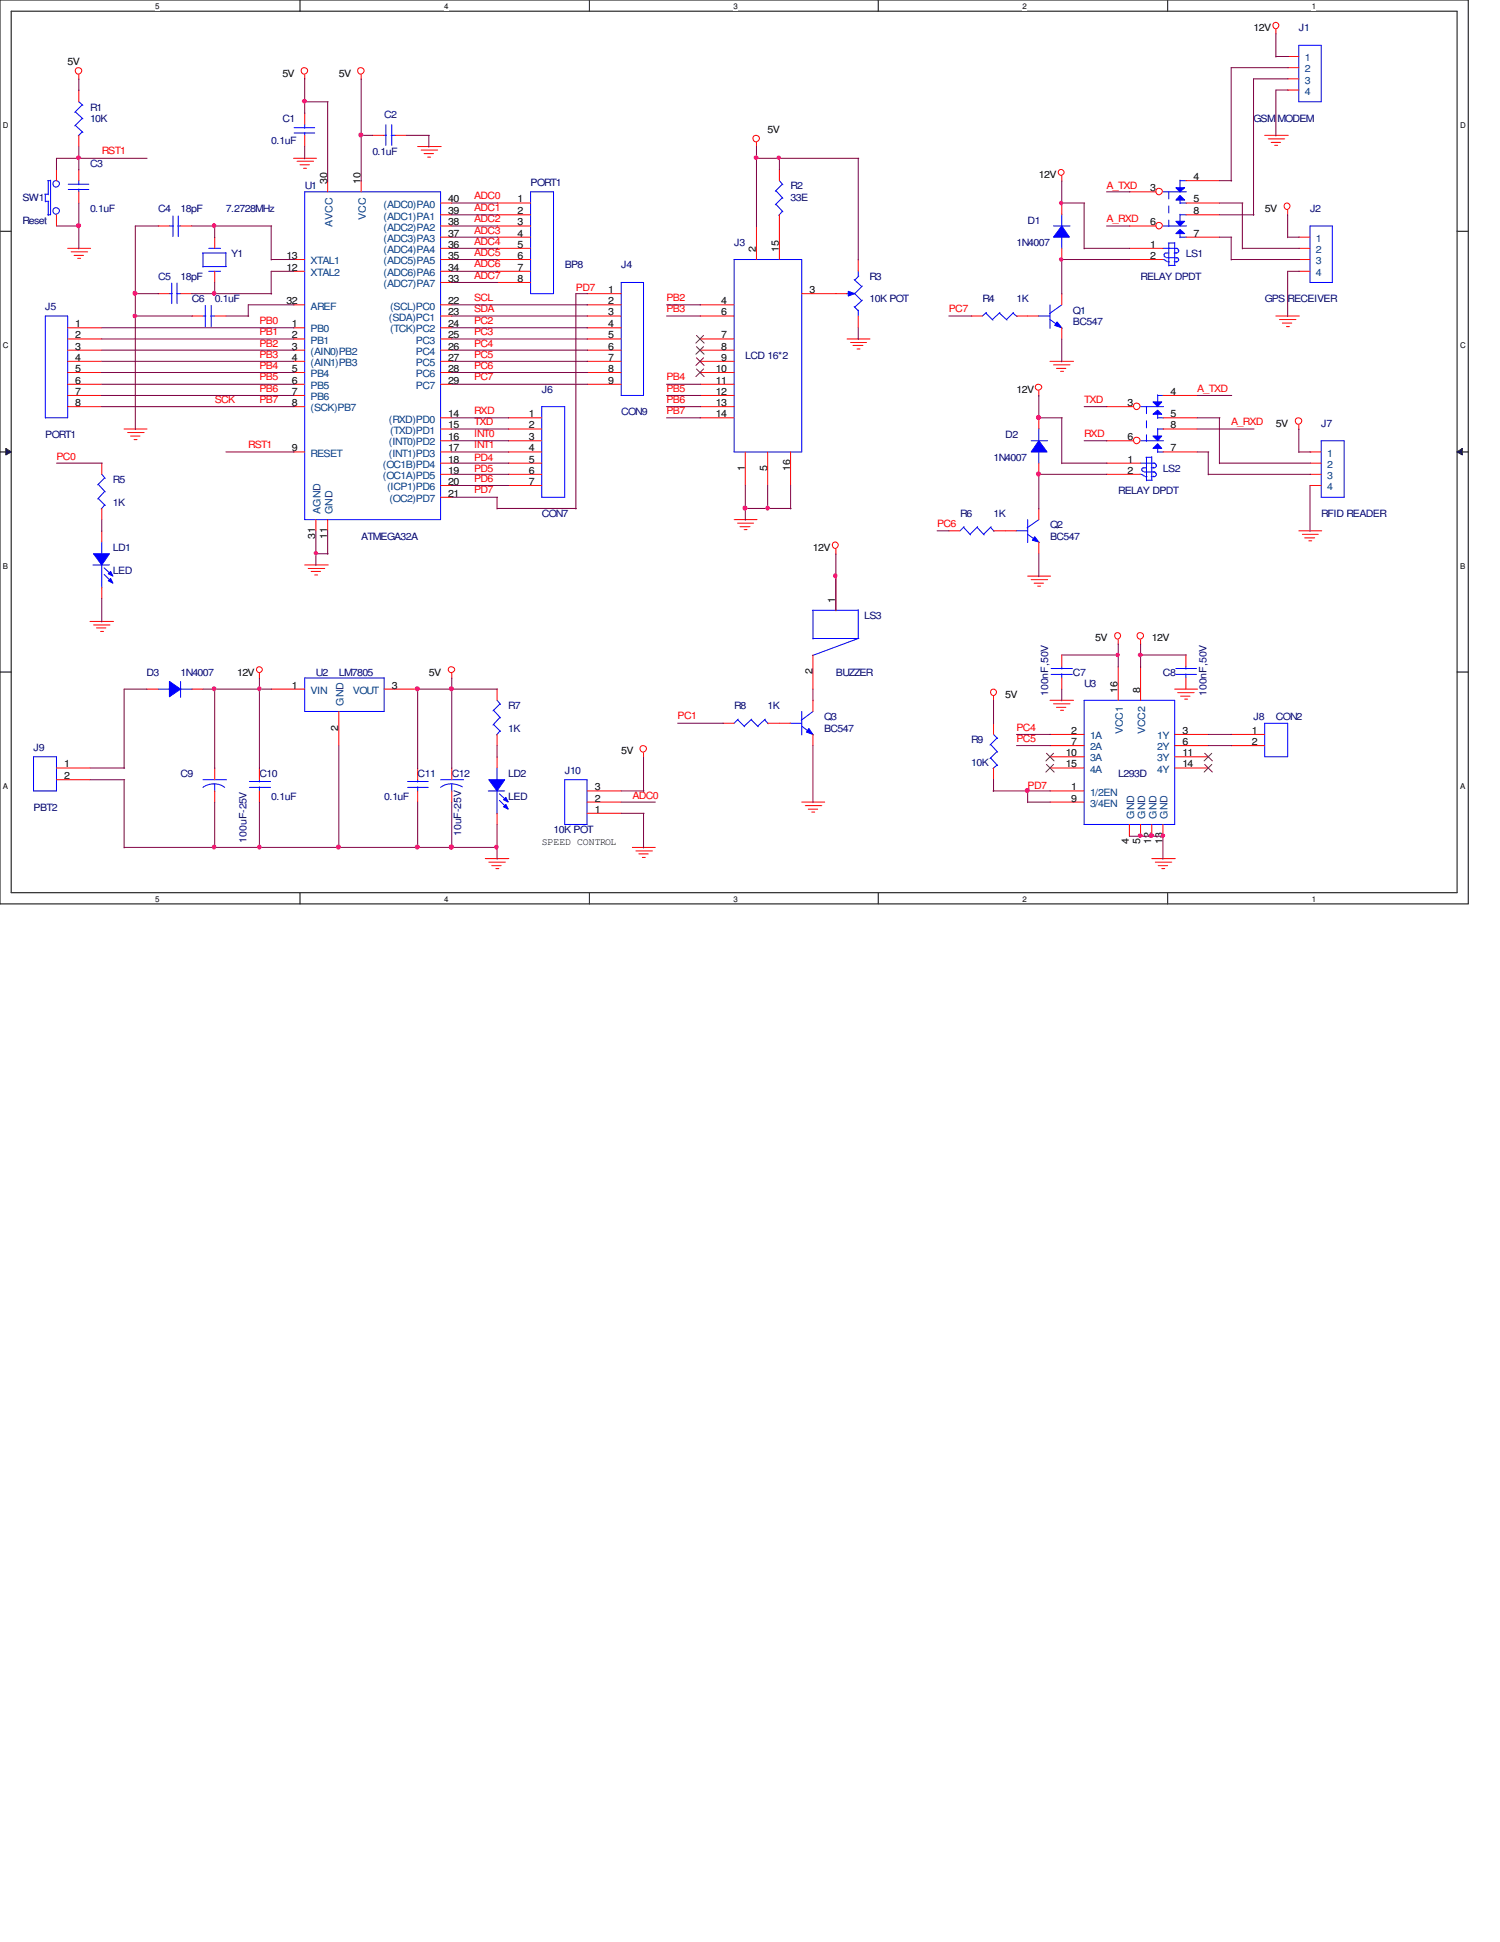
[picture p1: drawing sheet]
<svg xmlns="http://www.w3.org/2000/svg" width="216mm" height="279mm" viewBox="0 0 216 279" stroke-linecap="round" stroke-linejoin="round" font-family="sans-serif">
<path d="M0 0h211.3v130h-211.3zM1.6 1.6h208.1v126.8h-208.1z" fill="none" stroke="#000" stroke-width=".14"/>
<g fill="#fff">
<path d="M22.4 .3h.5v1.2h-.5z"/>
<path d="M22.4 128.7h.5v1.3h-.5z"/>
</g>
<path d="M43.2 0v1.6M43.2 128.4v1.6" fill="none" stroke="#000" stroke-width=".14"/>
<g fill="#fff">
<path d="M63.9 .3h.6v1.2h-.6z"/>
<path d="M63.9 128.7h.6v1.3h-.6z"/>
</g>
<path d="M84.8 0v1.6M84.8 128.4v1.6" fill="none" stroke="#000" stroke-width=".14"/>
<g fill="#fff">
<path d="M105.6 .3h.6v1.2h-.6z"/>
<path d="M105.6 128.7h.6v1.3h-.6z"/>
</g>
<path d="M126.4 0v1.6M126.4 128.4v1.6" fill="none" stroke="#000" stroke-width=".14"/>
<g fill="#fff">
<path d="M147.2 .3h.5v1.2h-.5z"/>
<path d="M147.2 128.7h.5v1.3h-.5z"/>
</g>
<path d="M168.1 0v1.6M168.1 128.4v1.6" fill="none" stroke="#000" stroke-width=".14"/>
<g fill="#fff">
<path d="M188.8 .3h.6v1.2h-.6z"/>
<path d="M188.8 128.7h.6v1.3h-.6z"/>
<path d="M.4 17.4h.8v1.3h-.8z"/>
<path d="M210.1 17.4h.8v1.3h-.8z"/>
<path d="M.4 49.1h.8v1.3h-.8z"/>
<path d="M210.1 49.1h.8v1.3h-.8z"/>
</g>
<path d="M0 33.3h1.6M209.7 33.3h1.6" fill="none" stroke="#000" stroke-width=".14"/>
<g fill="#fff">
<path d="M.4 80.9h.7v1.2h-.7z"/>
<path d="M210.1 80.9h.7v1.2h-.7z"/>
</g>
<path d="M0 65h1.6M.8 64.5l.8 .5-.8 .4zM209.7 65l.8-.5v.9zM209.7 65h1.6" fill="none" stroke="#000" stroke-width=".14"/>
<path d="M.8 64.5l.8 .5-.8 .4zM209.7 65l.8-.5v.9z" fill="#000"/>
<g fill="#fff">
<path d="M.4 112.5h.6v1.3h-.6z"/>
<path d="M210.1 112.5h.6v1.3h-.6z"/>
</g>
<path d="M0 96.7h1.6M209.7 96.7h1.6" fill="none" stroke="#000" stroke-width=".14"/>
<g fill="none" stroke="#f00" stroke-width=".14">
<path d="M11.3 10.8v.6M43.9 10.8v.6M52 10.8v.6M182 19.5h3.4M182.5 20h2.4M183.6 4.2v.7M9.7 35.7h3.3M10.2 36.2h2.4M10.7 36.7h1.3M11.2 37.2h.4M42.2 22.8h3.4M42.2 37.3h1.7"/>
<path d="M42.2 39h1.7M42.8 23.2h2.3M43.2 23.7h1.3M43.7 24.2h.4M47.2 26v1.6M52 26v1.6M60.1 21.1h3.4M60.6 21.6h2.4M61 22.1h1.4M61.6 22.6h.4M63.4 35.7h1.6M63.4 37.3h1.6"/>
<path d="M63.4 39h1.6M63.4 29.2h1.6M63.4 30.9h1.6M63.4 32.5h1.6M63.4 34.1h1.6M108.9 20.5v.7M152.8 25.3v.8M183 20.5h1.3M183.5 20.9h.4M185.3 30.2v.8M9.7 48.8h4.9M9.7 52h4.9"/>
<path d="M9.7 47.2h4.9M9.7 50.4h4.9M9.7 53.6h4.9M9.7 55.3h4.9M9.7 56.9h4.9M9.7 58.5h4.9M42.2 48.8h1.7M42.2 52h1.7M42.2 43.9h1.7M42.2 47.2h1.7M42.2 50.4h1.7M42.2 53.6h1.7"/>
<path d="M42.2 55.3h1.7M42.2 56.9h1.7M42.2 58.5h1.7M63.4 48.8h1.6M63.4 45.5h1.6M63.4 52h1.6M63.4 43.9h1.6M63.4 47.2h1.6M63.4 50.4h1.6M63.4 53.6h1.6M63.4 55.3h1.6M63.4 40.6h1.6"/>
<path d="M121.9 48.8h3.3M122.4 49.3h2.3M122.8 49.7h1.4M123.4 50.2h.4M149.5 56.2v.8M151.1 52h3.4M151.6 52.5h2.4M152.1 53h1.3M152.7 53.4h.4M183.6 45.5h3.4M184.1 46h2.4M184.6 46.5h1.3"/>
<path d="M185.2 47h.4M14.6 66.6v1.6M14.6 73.2v1.6M17.9 61.7h3.3M18.4 62.2h2.3M18.8 62.7h1.4M19.3 63.2h.4M42.2 65h1.7M45.5 74.8v1.6M47.2 74.8v1.6M63.4 61.7h1.6M63.4 65h1.6"/>
<path d="M63.4 60.1h1.6M63.4 63.4h1.6M63.4 66.6h1.6M63.4 68.2h1.6M63.4 69.9h1.6M63.4 71.5h1.6M105.7 74.8h3.3M106.2 75.3h2.3M106.5 75.8h1.4M107.1 76.2h.4M120.3 79v.8M186.9 61.1v.7"/>
<path d="M186.9 76.4h3.3M187.5 76.9h2.2M187.8 77.4h1.4M188.4 77.8h.4M13 89.4h3.3M13.5 89.9h2.3M13.9 90.3h1.3M14.5 90.8h.4M37.3 96.9v.7M43.9 81.3h3.3M44.4 81.8h2.3M44.8 82.2h1.3"/>
<path d="M45.3 82.7h.4M65 96.9v.7M147.9 82.9h3.3M148.4 83.4h2.4M148.8 83.9h1.4M149.4 84.3h.4M161 92v.7M161 95.9v4.9M164.2 92v.7M164.2 95.9v4.9M169.1 99.1h3.3M169.5 99.7h2.4"/>
<path d="M30.9 110.5v1.7M30.9 113.8v1.6M92.6 108.3v.7M104.1 104.1h1.6M110.5 104.1h1.7M115.4 115.4h3.3M115.9 115.9h2.4M116.3 116.4h1.4M116.8 116.8h.5M143 100.2v.6M151.1 115.4h4.9M151.1 100.8h3.4"/>
<path d="M151.1 105.7h4.9M151.1 107.3h4.9M151.1 108.9h4.9M151.1 110.5h4.9M151.1 113.8h4.9M151.6 101.3h2.4M152.1 101.8h1.3M152.7 102.2h.4M162.6 118.6v1.7M164.2 118.6v1.7M165.8 118.6v1.7M167.4 118.6v1.7"/>
<path d="M169.1 105.7h4.8M169.1 107.3h4.8M169.1 108.9h4.8M169.1 110.5h4.8M169.9 100.2h1.4M170.5 100.6h.4M69.8 123.5h3.4M70.4 124h2.3M70.8 124.5h1.3M71.4 125h.4M91 121.9h3.3M91.5 122.4h2.4"/>
<path d="M91.9 122.9h1.4M92.5 123.4h.4M165.8 123.5h3.4M166.3 124h2.4M166.7 124.5h1.4M167.2 125h.4"/>
<circle cx="11.3" cy="10.2" r=".48"/>
<circle cx="43.8" cy="10.2" r=".48"/>
<circle cx="51.9" cy="10.2" r=".48"/>
<circle cx="108.8" cy="19.9" r=".48"/>
<circle cx="183.6" cy="3.7" r=".45"/>
<circle cx="152.7" cy="24.8" r=".42"/>
<circle cx="185.2" cy="29.7" r=".45"/>
<circle cx="149.5" cy="55.7" r=".45"/>
<circle cx="120.2" cy="78.4" r=".45"/>
<circle cx="186.9" cy="60.6" r=".48"/>
<circle cx="37.3" cy="96.3" r=".42"/>
<circle cx="65" cy="96.3" r=".45"/>
<circle cx="143" cy="99.6" r=".45"/>
<circle cx="160.8" cy="91.5" r=".45"/>
<circle cx="164.1" cy="91.5" r=".48"/>
<circle cx="92.6" cy="107.7" r=".48"/>
</g>
<g fill="none" stroke="#00f" stroke-width=".14">
<path d="M43.9 27.6h19.5v47.2h-19.5zM6.5 45.5h3.2v14.6h-3.2zM14.1 69.7l1.1 1.1M14.1 71.7l1.1 1M14.6 68.2l.6 .6M15.1 68.7l-1 1.1M15.1 70.7l-1 1.1M15.1 72.6l-.5 .6M29.2 113.3a2.67 2.67 0 0 1 3.1 0M29.2 112.2h3.4M30.9 112.8v1.1M70.3 113.8h2.3"/>
<path d="M71.5 110.5v1.8M71.5 113.8v3.3M106.2 103.5l1 1.1M106.3 103.5l-.6 .6M108.1 103.5l1 1.1M108.2 103.5l-1.1 1M110.1 103.5l.5 .6M110.2 103.5l-1.1 1M156 100.8h13.1v17.8h-13.1z"/>
</g>
<path d="M150.6 108.4l1.1 1.1M150.6 110l1.1 1.1M151.6 108.4l-1.1 1.1M151.6 110l-1.1 1.1M173.4 108.4l1.1 1.1M173.4 110l1.1 1.1M174.4 108.4l-1.1 1.1M174.4 110l-1.1 1.1" fill="none" stroke="#804000" stroke-width=".14"/>
<path d="M70.4 112.2h2.2l-1.1 1.6z" fill-rule="evenodd" fill="#00f"/>
<path d="M70.4 112.2h2.2l-1.1 1.6z" fill="none" stroke="#00f" stroke-width=".14"/>
<path d="M72.8 115.7l.4 .7-.7-.3z" fill-rule="evenodd" fill="#00f"/>
<path d="M72.8 115.7l.4 .7-.7-.3z" fill="none" stroke="#00f" stroke-width=".14"/>
<path d="M72.8 114.7l.4 .7-.7-.3z" fill-rule="evenodd" fill="#00f"/>
<g fill="none" stroke="#00f" stroke-width=".14">
<path d="M186.9 6.5h3.3v8.1h-3.3zM6.4 27.9h.5M6.5 27.9v1.1M6.5 29h.5M6.9 26h.4M6.9 26v2M6.9 29v2M7.3 25.9v5h-.4M76.4 27.6h3.3v14.6h-3.3zM111.7 27.4l1 1.1M111.7 29.4l1 1.1M112.2 26l.5 .6"/>
<path d="M112.6 26.5l-1 1M112.6 28.4l-1 1.1M112.6 30.4l-.5 .6M22.8 99.1h1.7M26 98v2.3M26 99.1h1.7M151.3 97h3M151.3 96.2h3M152.8 95.9v.4M152.8 96.9v.6M35.9 113.3h3M35.9 112.4h3"/>
<path d="M37.3 112.2v.3M37.3 113.2v.6M58.7 113.3h2.9M58.7 112.4h2.9M60.1 112.2v.3M60.1 113.2v.6M71.9 114.2l1.1 1M71.9 115.1l1.1 1.1M72.8 114.7l.4 .7-.7-.3zM81.3 112.2h3.2v6.4h-3.2z"/>
<circle cx="8.1" cy="30.3" r=".48"/>
<circle cx="8.1" cy="26.4" r=".48"/>
</g>
<g fill="none" stroke="#f00" stroke-width=".14">
<path d="M185.3 8.1h1.6M185.3 9.7h1.6M185.3 11.3h1.6M185.3 13h1.6M8.1 24.4v1.6M8.1 30.9v1.6M71.5 29.2h4.9M71.5 30.9h4.9M71.5 32.5h4.9M71.5 34.1h4.9M71.5 35.7h4.9M71.5 37.3h4.9"/>
<path d="M71.5 39h4.9M112.2 24.4v1.6M112.2 30.9v1.6M71.5 40.6h4.9M152.8 94.2v1.7M152.8 97.5v1.6M37.3 110.5v1.7M37.3 113.8v1.6M60.1 110.5v1.7M60.1 113.8v1.6M71.5 108.9v1.6M71.5 117v1.6"/>
<path d="M84.5 117h4.9M84.5 115.4h4.9M84.5 113.8h4.9"/>
</g>
<path d="M24.4 98l1.6 1.1-1.6 1.1z" fill-rule="evenodd" fill="#00f"/>
<path d="M24.4 98l1.6 1.1-1.6 1.1z" fill="none" stroke="#00f" stroke-width=".14"/>
<path d="M21.1 99.1h1.7M27.6 99.1h1.6" fill="none" stroke="#f00" stroke-width=".14"/>
<path d="M165.9 59.6l.7-.6 .6 .6z" fill="#00f"/>
<path d="M165.9 59.6l.7-.6 .6 .6z" fill="none" stroke="#00f" stroke-width=".14"/>
<path d="M165.9 57.8h1.3l-.6 .7z" fill="#00f"/>
<g fill="none" stroke="#00f" stroke-width=".14">
<path d="M164.2 58.5h3.3M165.9 57.8h1.3l-.6 .7zM166.6 56.8v1M166.6 59.6v.6M166.6 56.9h.9M164.1 68.2l.3 .1M164.2 66.6h2M164.5 68.3l.3 .2M164.7 67.9h1.5M164.8 68.6h.3M164.9 65.8h.9M165 67.3h-.4a.25 .25 0 0 0-.3 .3 .25 .25 0 0 0 .3 .2"/>
<path d="M165 65.8v3.4M165 69.1h.9M165.7 67.3h.4M165.7 68.6h.4M165.8 65.7v3.4M166 66.6a.35 .35 0 0 1 .4 .2 .35 .35 0 0 1-.1 .5h-.2l-.1-.1M166 67.9a.35 .35 0 0 1 .4 .2 .35 .35 0 0 1-.1 .4l-.2 .1-.1-.1M166.6 60.1h.9"/>
</g>
<path d="M165.9 62.7h1.3l-.6 .7z" fill="#00f"/>
<path d="M165.9 62.7h1.3l-.6 .7z" fill="none" stroke="#00f" stroke-width=".14"/>
<path d="M166.6 63.8l.6 .7h-1.3z" fill="#00f"/>
<g fill="none" stroke="#00f" stroke-width=".14">
<path d="M42.3 18.4h3M42.3 19.1h3M43.9 17.9v.6M43.9 19.1v.4M55.3 19.5h.3M55.5 17.9v3M56.3 19.5h.6M56.4 17.9v3M29.2 45.5h.4M29.5 43.9v3.1M30.3 45.5h.6M30.4 43.9v3.1"/>
<path d="M141.9 45l1 1.1M142 45l-.6 .5M143.8 45l1.1 1.1M143.9 45l-1.1 1M145.8 45l.6 .6M145.9 45l-1 1M148.4 63.4h2.4M149.5 61.6v1.8M149.5 64.9v1.7M164.2 63.4h3.3M166.6 63.8l.6 .7h-1.3zM166.6 65h.9"/>
<path d="M166.6 61.6v1.1M166.6 64.5v.6M166.6 61.7h.9M116.9 87.8h6.6M117 87.8v4.1M117 91.9h6.6M123.5 87.7v4.2l-6.6 2.4M169.2 97h3M169.2 96.2h3M170.7 95.9v.4M170.7 96.9v.6M63.4 112.2h3.3"/>
<path d="M65 112.8v1.1M66.5 113.2a2.87 2.87 0 0 0-3.1 .1"/>
</g>
<path d="M165 58.5v5" fill="none" stroke="#00f" stroke-width=".14" stroke-dasharray="1 1 1 1 1 1 1 1"/>
<g fill="none" stroke="#f00" stroke-width=".14">
<path d="M43.9 16.3v1.6M43.9 19.5v1.6M53.6 19.5h1.7M56.9 19.5h1.6M27.6 45.5h1.6M30.9 45.5h1.6M139.8 45.5h1.6M146.3 45.5h1.6M159.3 58.5h3.9M167.4 56.9h4.9M159.3 63.4h3.9M159.3 66.6h4.9"/>
<path d="M159.3 68.2h4.9M167.4 60.1h4.9M167.4 61.7h4.9M167.4 65h4.9M117 94.2v4.9M120.3 82.9v4.9M170.7 94.2v1.7M170.7 97.5v1.6M65 110.5v1.7M65 113.8v1.6"/>
<circle cx="163.6" cy="58.5" r=".48"/>
<circle cx="163.6" cy="63.4" r=".48"/>
</g>
<path d="M149.5 63.4l1.2 1.6h-2.3z" fill-rule="evenodd" fill="#00f"/>
<g fill="none" stroke="#00f" stroke-width=".14">
<path d="M29.1 36.4h3.4M29.2 38.4h3.4M29.2 36.4v2M30.1 39h1.6M30.1 35.7h1.6M32.5 36.3v2.1M105.7 37.3h9.7v27.7h-9.7zM151.6 32.5h2.4M152.8 30.8v1.7M152.8 34v1.7M89.4 40.6h3.2v16.3h-3.2zM149.5 63.4l1.2 1.6h-2.3z"/>
<path d="M43.9 97.5h11.4v4.9h-11.4zM4.8 108.9h3.3v4.9h-3.3zM71 102.2l1.1 1.1M71 104.2l1.1 1M71.5 100.8l.6 .5M72 101.3l-1 1M72 103.2l-1 1.1M72 105.2l-.5 .5"/>
</g>
<g fill="none" stroke="#f00" stroke-width=".14">
<path d="M30.9 34.1v1.6M30.9 39v1.6M108.9 32.5v4.8M112.2 32.5v4.8M84.5 42.2h4.9M84.5 43.9h4.9M84.5 45.5h4.9M84.5 47.2h4.9M84.5 48.8h4.9M84.5 50.4h4.9M84.5 52h4.9M84.5 53.6h4.9"/>
<path d="M84.5 55.3h4.9M100.8 43.9h4.9M100.8 45.5h4.9M100.8 48.8h4.9M100.8 50.4h4.9M100.8 52h4.9M100.8 53.6h4.9M100.8 55.3h4.9M100.8 56.9h4.9M100.8 58.5h4.9M115.4 42.2h4.9M100.8 60.1h4.9"/>
<path d="M107.3 65v4.9M110.5 65v4.9M113.8 65v4.9M149.5 60.1v1.6M149.5 66.6v1.6M39 99.1h4.9M55.3 99.1h4.8M71.5 99.1v1.7M8.1 110.5h4.9M8.1 112.2h4.9M48.8 102.4v4.9M71.5 105.7v1.6"/>
</g>
<path d="M100.2 48.3l1.1 1.1M100.2 49.9l1.1 1.1M100.2 51.5l1.1 1.1M100.2 53.1l1.1 1.1M101.3 48.3l-1.1 1.1M101.3 49.9l-1.1 1.1M101.3 51.5l-1.1 1.1M101.3 53.1l-1.1 1.1" fill="none" stroke="#804000" stroke-width=".14"/>
<path d="M152.8 32.5l1.1 1.6h-2.3z" fill-rule="evenodd" fill="#00f"/>
<g fill="none" stroke="#00f" stroke-width=".14">
<path d="M10.8 16.1l1.1 1M10.8 18l1.1 1.1M11.3 14.6l.6 .6M11.9 15.1l-1.1 1.1M11.9 17l-1.1 1.1M11.9 19l-.6 .6M24.4 32.5h.6M24.9 31.1v2.9M25.6 32.5h.4M25.7 31.1v2.9M152.8 32.5l1.1 1.6h-2.3zM188.6 32.5h3.2v8.1h-3.2z"/>
<path d="M138.7 75.9l1 1.1M138.8 75.8l-.6 .6M140.6 75.9l1 1.1M140.7 75.8l-1.1 1.1M142.6 75.9l.5 .6M142.7 75.8l-1.1 1.1M113.7 104.1h1.7M115.4 104.5l1.7 1.2M115.4 102.4v3.3M117 102.4l-1.7 1.2M182 104.1h3.3v4.8h-3.3z"/>
</g>
<g fill="none" stroke="#f00" stroke-width=".14">
<path d="M11.3 13v1.6M11.3 19.5v1.6M22.8 32.5h1.6M26 32.5h1.6M152.8 29.2v1.7M152.8 35.7v1.6M186.9 34.1h1.7M186.9 35.7h1.7M186.9 37.3h1.7M186.9 39h1.7M136.6 76.4h1.6M143 76.4h1.7"/>
<path d="M177.2 105.7h4.8M177.2 107.3h4.8"/>
</g>
<path d="M116.4 104.8l.6 .9-.9-.4z" fill="#00f"/>
<path d="M14.6 78v1.8M190.2 63.4h3.3v8.1h-3.3zM13.4 81.3h2.3M14.6 81.3v3.3M116.4 104.8l.6 .9-.9-.4zM142.6 107.1l1 1.1M142.6 109.1l1 1.1M143 105.7l.6 .6M143.5 106.2l-1 1M143.5 108.1l-1 1M143.5 110.1l-.6 .5" fill="none" stroke="#00f" stroke-width=".14"/>
<path d="M188.6 65h1.6M188.6 66.6h1.6M188.6 68.2h1.6M188.6 69.9h1.6M112.2 104.1h1.6M117 100.8v1.6M117 105.7v1.6M143 104.1v1.6M143 110.5v1.7" fill="none" stroke="#f00" stroke-width=".14"/>
<path d="M13.5 79.7h2.2l-1.1 1.6z" fill-rule="evenodd" fill="#00f"/>
<path d="M13.5 79.7h2.2l-1.1 1.6z" fill="none" stroke="#00f" stroke-width=".14"/>
<path d="M15.9 83.2l.4 .7-.7-.3z" fill-rule="evenodd" fill="#00f"/>
<path d="M15.9 83.2l.4 .7-.7-.3z" fill="none" stroke="#00f" stroke-width=".14"/>
<path d="M15.9 82.2l.4 .7-.7-.3z" fill-rule="evenodd" fill="#00f"/>
<path d="M78 58.5h3.3v13h-3.3zM15 81.7l1.1 1M15 82.6l1.1 1.1M15.9 82.2l.4 .7-.7-.3z" fill="none" stroke="#00f" stroke-width=".14"/>
<path d="M14.6 76.4v1.6M73.2 60.1h4.8M73.2 61.7h4.8M73.2 63.4h4.8M73.2 65h4.8M73.2 66.6h4.8M73.2 68.2h4.8M73.2 69.9h4.8M14.6 84.5v1.6" fill="none" stroke="#f00" stroke-width=".14"/>
<path d="M122.1 41.9l.9 .3-.9 .4z" fill="#00f"/>
<g fill="none" stroke="#00f" stroke-width=".14">
<path d="M123.5 38.9v.9M123.6 39.7l-.6 .6M121.8 42.2h.5M122.1 41.9l.9 .3-.9 .4zM122.9 44.1l.6 .6M122.9 42.2l1.1 1.1M122.9 40.2l1.1 1M123.5 44.6v.9M124.1 43.2l-1.1 1M124.1 41.1l-1.1 1.1M149.4 45.5h1.7M151.1 46l1.8 1.2"/>
<path d="M151.1 43.9v3.3M152.8 43.9l-1.8 1.2"/>
</g>
<path d="M123.5 37.3v1.7M120.3 42.2h1.6M123.5 45.5v1.7" fill="none" stroke="#f00" stroke-width=".14"/>
<path d="M152.1 46.3l.7 .9-1-.4z" fill="#00f"/>
<path d="M152.1 46.3l.7 .9-1-.4zM146.2 76.4h1.7M147.9 76.9l1.7 1.2M147.9 74.8v3.3M149.5 74.8l-1.7 1.1" fill="none" stroke="#00f" stroke-width=".14"/>
<path d="M147.9 45.5h1.6M152.8 42.2v1.7M152.8 47.2v1.6" fill="none" stroke="#f00" stroke-width=".14"/>
<path d="M148.9 77.2l.6 .8-.9-.3z" fill="#00f"/>
<path d="M9.8 26.5h3M9.8 27.3h3M11.3 26v.6M11.3 27.2v.4M148.9 77.2l.6 .8-.9-.3z" fill="none" stroke="#00f" stroke-width=".14"/>
<path d="M11.3 24.4v1.6M11.3 27.6v1.6M144.7 76.4h1.6M149.5 73.2v1.6M149.5 78v1.7" fill="none" stroke="#f00" stroke-width=".14"/>
<path d="M169.8 28.1l.7 .7h-1.3z" fill="#00f"/>
<path d="M169.8 28.1l.7 .7h-1.3z" fill="none" stroke="#00f" stroke-width=".14"/>
<path d="M169.2 27h1.3l-.7 .6z" fill="#00f"/>
<g fill="none" stroke="#00f" stroke-width=".14">
<path d="M167.3 37.3l.3 .1M167.4 27.6h3.4M167.4 35.7h2M167.7 37.4l.3 .2M167.9 37.1h1.5M168.1 37.7h.2M168.1 35h1M168.2 36.4h-.4a.3 .3 0 0 0-.2 .3 .3 .3 0 0 0 .2 .3M168.2 35v3.3M168.2 38.2h1M169 36.4h.3M169 37.7h.3"/>
<path d="M169.1 34.9v3.3M169.2 27h1.3l-.7 .6zM169.2 35.7a.31 .31 0 0 1 .5 .3 .31 .31 0 0 1-.5 .3M169.2 37.1h.1a.3 .3 0 0 1 .3 .2 .3 .3 0 0 1-.1 .3l-.2 .1-.1-.1M169.8 25.9v1.1M169.8 28.8v.5M169.8 26h1M169.8 29.2h1"/>
</g>
<path d="M169.2 31.8h1.3l-.7 .7z" fill="#00f"/>
<path d="M169.2 31.8h1.3l-.7 .7z" fill="none" stroke="#00f" stroke-width=".14"/>
<path d="M169.8 33l.7 .6h-1.3z" fill="#00f"/>
<path d="M167.4 32.5h3.4M169.8 33l.7 .6h-1.3zM169.8 34.1h1M169.8 30.8v1M169.8 33.6v.6M169.8 30.9h1M24.4 42.2h.4M24.7 40.7v3M25.4 42.2h.6M25.5 40.7v3" fill="none" stroke="#00f" stroke-width=".14"/>
<path d="M168.2 27.6v5" fill="none" stroke="#00f" stroke-width=".14" stroke-dasharray="1 1 1 1 1 1 1 1"/>
<g fill="none" stroke="#f00" stroke-width=".14">
<path d="M162.6 27.6h3.8M162.6 32.5h3.8M162.6 35.7h4.8M162.6 37.3h4.8M170.7 26h4.8M170.7 29.2h4.8M170.7 30.9h4.8M170.7 34.1h4.8M22.8 42.2h1.6M26 42.2h1.6"/>
<circle cx="166.8" cy="27.5" r=".48"/>
<circle cx="166.8" cy="32.5" r=".48"/>
</g>
<g fill="none" stroke="#800040" stroke-width=".14">
<path d="M11.3 11.3v1.7M43.9 11.3v5M43.9 14.6h3.3M47.2 14.6v11.5M52 19.5h1.7M52 11.3v14.8M58.5 19.5h3.3M61.7 19.5v1.7M183.6 8.1h1.8M183.6 4.8v3.4M185.4 11.3h-5v19.7M185.4 9.7h-8.2v16.4"/>
<path d="M185.4 13h-1.8v6.6M8.1 32.5h3.3M11.3 21.1v3.4M11.3 29.2v6.6M21.2 22.8h-13.1v1.7M22.9 32.5h-3.4v29.3M27.6 32.5h11.5M30.9 32.5v1.7M39 37.3h3.3M39 32.5v4.9M42.3 39h-3.3v3.3M43.9 21.1v1.8"/>
<path d="M65 32.5h6.6M65 37.3h6.6M65 29.2h6.6M65 35.7h6.6M65 34.1h6.6M65 30.9h6.6M65 39h6.6M108.9 22.8h14.7M108.9 21.1v11.5M112.2 22.8v1.7M123.5 22.8v14.6M152.8 29.2h3.3"/>
<path d="M152.8 26v3.3M156 35.7h6.6M156 29.2v6.6M159.3 32.5h3.3M159.3 27.6h3.3M162.6 37.3h-9.8v5M175.5 29.2h3.4M175.5 34.1h1.8M175.5 30.9h5M175.5 26h1.8M177.2 37.3h9.8M177.2 34.1v3.3"/>
<path d="M178.8 35.7h8.2M178.8 29.2v6.6M185.3 34.1h1.7M185.3 30.9v3.3M187 39h-1.7v6.6M14.6 55.3h27.7M14.6 48.8h27.7M14.6 50.4h27.7M14.6 56.9h27.7M14.6 47.2h27.7M14.6 52h27.7M14.6 58.5h27.7"/>
<path d="M14.6 53.6h27.7M19.5 42.2h3.4M19.5 45.5h8.2M27.6 42.2h11.5M30.9 40.6v1.7M32.5 45.5h3.3M42.3 43.9h-6.6v1.7M65 55.3h19.6M65 48.8h19.6M65 50.4h19.6M65 47.2h19.6M65 52h19.6"/>
<path d="M65 43.9h19.6M65 40.6h6.6M65 53.6h19.6M65 45.5h19.6M84.6 42.2h-1.7v31M95.9 55.3h4.9M95.9 56.9h4.9M95.9 43.9h4.9M95.9 58.5h4.9M95.9 45.5h4.9M123.5 47.2v1.7M136.6 45.5h3.3"/>
<path d="M149.5 56.9v3.3M152.8 48.8v3.3M156 58.5h3.3M172.3 56.9h5M8.1 66.6h6.6M14.6 74.8v1.7M32.5 65h9.8M45.5 76.4v5M45.5 79.7h1.7M47.2 76.4v3.4M65 68.2h8.2M65 69.9h8.2"/>
<path d="M65 63.4h8.2M65 61.7h8.2M65 65h8.2M65 60.1h8.2M65 71.5h6.6M65 66.6h8.2M71.5 71.5v1.7M71.5 73.2h11.5M95.9 60.1h4.9M107.3 73.2h6.6M107.3 69.9v4.9M110.5 69.9v3.3"/>
<path d="M113.8 69.9v3.3M120.3 79.7v8.2M134.9 76.4h1.8M149.5 60.1h3.4M149.5 79.7v3.3M152.8 66.6h6.5M152.8 60.1v6.6M156 63.4h3.3M159.3 68.2h-9.8v5M172.3 61.7h8.2M172.3 65h1.7M172.3 60.1h3.3"/>
<path d="M173.9 68.2h14.7M173.9 65v3.3M175.5 66.6h13.1M175.5 60.1v6.6M186.9 65h1.7M186.9 61.7v3.4M188.6 69.9v6.6M14.6 86.1v3.4M21.2 99.1h-3.3v11.5M29.2 99.1h9.9M30.9 99.1v11.5M37.3 97.5v13.1"/>
<path d="M65 97.5v13.1M71.6 99.1h-11.5v11.5M117 99.1v1.7M152.8 99.1v1.7M152.8 94.2h8.2M161 92.6v3.4M164.2 92.6v3.4M164.2 94.2h6.6M13 112.2h4.9M13 110.5h4.9M17.9 112.2v9.8M30.9 115.4v6.6"/>
<path d="M37.3 115.4v6.6M48.8 107.3v14.7M60.1 115.4v6.6M65 115.4v6.6M71.5 107.3v1.7M71.5 118.6v5M89.4 113.8h3.3M89.4 117h3.3M89.4 115.4h4.9M92.6 108.9v5M92.6 117v5M97.5 104.1h6.6"/>
<path d="M117 107.3v8.2M142.9 113.8h8.3M143 100.8v3.3M143 112.2v1.7M146.3 107.3h4.9M146.3 105.7h4.9M147.9 115.4h3.3M147.9 113.8v1.7M173.9 107.3h3.4M173.9 105.7h3.4M17.9 121.9h53.7M162.6 120.3h4.9"/>
<path d="M167.4 120.3v3.3"/>
</g>
<path d="M45.2 79.4l.3-.1 .2 .3-.2 .2-.2-.1z" fill-rule="evenodd" fill="#f0f"/>
<path d="M45.2 79.4l.3-.1 .2 .3-.2 .2-.2-.1z" fill="none" stroke="#f0f" stroke-width=".14"/>
<circle cx="11.3" cy="32.5" r=".31" fill="#f0f"/>
<circle cx="11.3" cy="32.5" r=".31" fill="none" stroke="#f0f" stroke-width=".14"/>
<circle cx="30.8" cy="32.5" r=".28" fill="#f0f"/>
<circle cx="30.8" cy="32.5" r=".28" fill="none" stroke="#f0f" stroke-width=".14"/>
<circle cx="30.8" cy="42.2" r=".28" fill="#f0f"/>
<circle cx="30.8" cy="42.2" r=".28" fill="none" stroke="#f0f" stroke-width=".14"/>
<circle cx="11.3" cy="22.7" r=".28" fill="#f0f"/>
<circle cx="11.3" cy="22.7" r=".28" fill="none" stroke="#f0f" stroke-width=".14"/>
<circle cx="30.8" cy="99.1" r=".28" fill="#f0f"/>
<circle cx="30.8" cy="99.1" r=".28" fill="none" stroke="#f0f" stroke-width=".14"/>
<circle cx="37.3" cy="99.1" r=".28" fill="#f0f"/>
<circle cx="37.3" cy="99.1" r=".28" fill="none" stroke="#f0f" stroke-width=".14"/>
<circle cx="43.8" cy="14.6" r=".28" fill="#f0f"/>
<circle cx="43.8" cy="14.6" r=".28" fill="none" stroke="#f0f" stroke-width=".14"/>
<circle cx="107.2" cy="73.1" r=".31" fill="#f0f"/>
<circle cx="107.2" cy="73.1" r=".31" fill="none" stroke="#f0f" stroke-width=".14"/>
<circle cx="110.5" cy="73.1" r=".28" fill="#f0f"/>
<circle cx="110.5" cy="73.1" r=".28" fill="none" stroke="#f0f" stroke-width=".14"/>
<circle cx="19.4" cy="42.2" r=".31" fill="#f0f"/>
<circle cx="19.4" cy="42.2" r=".31" fill="none" stroke="#f0f" stroke-width=".14"/>
<circle cx="19.4" cy="45.5" r=".28" fill="#f0f"/>
<circle cx="19.4" cy="45.5" r=".28" fill="none" stroke="#f0f" stroke-width=".14"/>
<circle cx="65" cy="121.9" r=".31" fill="#f0f"/>
<circle cx="65" cy="121.9" r=".31" fill="none" stroke="#f0f" stroke-width=".14"/>
<circle cx="30.8" cy="121.9" r=".28" fill="#f0f"/>
<circle cx="30.8" cy="121.9" r=".28" fill="none" stroke="#f0f" stroke-width=".14"/>
<circle cx="37.3" cy="121.9" r=".28" fill="#f0f"/>
<circle cx="37.3" cy="121.9" r=".28" fill="none" stroke="#f0f" stroke-width=".14"/>
<circle cx="48.7" cy="121.9" r=".31" fill="#f0f"/>
<circle cx="48.7" cy="121.9" r=".31" fill="none" stroke="#f0f" stroke-width=".14"/>
<circle cx="71.4" cy="121.9" r=".28" fill="#f0f"/>
<circle cx="71.4" cy="121.9" r=".28" fill="none" stroke="#f0f" stroke-width=".14"/>
<circle cx="60.1" cy="99.1" r=".31" fill="#f0f"/>
<circle cx="60.1" cy="99.1" r=".31" fill="none" stroke="#f0f" stroke-width=".14"/>
<circle cx="60.1" cy="121.9" r=".31" fill="#f0f"/>
<circle cx="60.1" cy="121.9" r=".31" fill="none" stroke="#f0f" stroke-width=".14"/>
<circle cx="65" cy="121.9" r=".31" fill="#f0f"/>
<circle cx="65" cy="121.9" r=".31" fill="none" stroke="#f0f" stroke-width=".14"/>
<path d="M152.5 29.1l.2-.1 .3 .2-.3 .3-.2-.1z" fill-rule="evenodd" fill="#f0f"/>
<path d="M152.5 29.1l.2-.1 .3 .2-.3 .3-.2-.1z" fill="none" stroke="#f0f" stroke-width=".14"/>
<path d="M152.5 37.2l.2-.1 .3 .2-.3 .3-.2-.1z" fill-rule="evenodd" fill="#f0f"/>
<path d="M152.5 37.2l.2-.1 .3 .2-.3 .3-.2-.1z" fill="none" stroke="#f0f" stroke-width=".14"/>
<circle cx="65" cy="99.1" r=".31" fill="#f0f"/>
<circle cx="65" cy="99.1" r=".31" fill="none" stroke="#f0f" stroke-width=".14"/>
<circle cx="51.9" cy="19.4" r=".31" fill="#f0f"/>
<circle cx="51.9" cy="19.4" r=".31" fill="none" stroke="#f0f" stroke-width=".14"/>
<path d="M111.9 22.5l.2-.1 .3 .3-.3 .2-.2-.1z" fill-rule="evenodd" fill="#f0f"/>
<path d="M111.9 22.5l.2-.1 .3 .3-.3 .2-.2-.1z" fill="none" stroke="#f0f" stroke-width=".14"/>
<circle cx="108.9" cy="22.7" r=".28" fill="#f0f"/>
<circle cx="108.9" cy="22.7" r=".28" fill="none" stroke="#f0f" stroke-width=".14"/>
<circle cx="120.2" cy="82.8" r=".28" fill="#f0f"/>
<circle cx="120.2" cy="82.8" r=".28" fill="none" stroke="#f0f" stroke-width=".14"/>
<circle cx="149.5" cy="60.1" r=".31" fill="#f0f"/>
<circle cx="149.5" cy="60.1" r=".31" fill="none" stroke="#f0f" stroke-width=".14"/>
<circle cx="149.5" cy="68.2" r=".31" fill="#f0f"/>
<circle cx="149.5" cy="68.2" r=".31" fill="none" stroke="#f0f" stroke-width=".14"/>
<circle cx="164.1" cy="120.2" r=".28" fill="#f0f"/>
<circle cx="164.1" cy="120.2" r=".28" fill="none" stroke="#f0f" stroke-width=".14"/>
<circle cx="165.7" cy="120.2" r=".28" fill="#f0f"/>
<circle cx="165.7" cy="120.2" r=".28" fill="none" stroke="#f0f" stroke-width=".14"/>
<circle cx="164.1" cy="94.3" r=".28" fill="#f0f"/>
<circle cx="164.1" cy="94.3" r=".28" fill="none" stroke="#f0f" stroke-width=".14"/>
<circle cx="147.9" cy="113.7" r=".31" fill="#f0f"/>
<circle cx="147.9" cy="113.7" r=".31" fill="none" stroke="#f0f" stroke-width=".14"/>
<circle cx="165.7" cy="120.2" r=".28" fill="#f0f"/>
<circle cx="165.7" cy="120.2" r=".28" fill="none" stroke="#f0f" stroke-width=".14"/>
<path d="M167.2 120.1l.2-.1 .2 .2-.2 .3-.2-.1z" fill-rule="evenodd" fill="#f0f"/>
<path d="M167.2 120.1l.2-.1 .2 .2-.2 .3-.2-.1z" fill="none" stroke="#f0f" stroke-width=".14"/>
<path d="M160.6 94.1l.3-.1 .2 .2-.2 .3-.2-.1z" fill-rule="evenodd" fill="#f0f"/>
<path d="M160.6 94.1l.3-.1 .2 .2-.2 .3-.2-.1z" fill="none" stroke="#f0f" stroke-width=".14"/>
<g font-size="1.4">
<text x="180.4" y="4.5">12V</text>
<text x="9.7" y="9.4">5V</text>
<text x="40.6" y="11">5V</text>
<text x="48.8" y="11">5V</text>
<text x="110.5" y="19.1">5V</text>
<text x="47.1" y="26.5" transform="rotate(-90 47.1 26.5)">30</text>
<text x="51.9" y="26.5" transform="rotate(-90 51.9 26.5)">10</text>
<text x="64.5" y="29.1">40</text>
<text x="74.5" y="29.1">1</text>
<text x="149.5" y="25.7">12V</text>
<text x="165.5" y="27.5">3</text>
<text x="171.8" y="25.9">4</text>
<text x="171.8" y="29.1">5</text>
<text x="64.5" y="30.8">39</text>
<text x="64.5" y="32.4">38</text>
<text x="64.5" y="34">37</text>
<text x="64.5" y="35.6">36</text>
<text x="74.5" y="30.8">2</text>
<text x="74.5" y="32.4">3</text>
<text x="74.5" y="34">4</text>
<text x="74.5" y="35.6">5</text>
<text x="165.5" y="32.4">6</text>
<text x="165.5" y="35.6">1</text>
<text x="171.8" y="30.8">8</text>
<text x="171.8" y="34">7</text>
<text x="182" y="30.5">5V</text>
<text x="41.2" y="37.3">13</text>
<text x="41.2" y="38.9">12</text>
<text x="64.5" y="37.3">35</text>
<text x="64.5" y="38.9">34</text>
<text x="64.5" y="40.6">33</text>
<text x="74.5" y="37.3">6</text>
<text x="74.5" y="38.9">7</text>
<text x="74.5" y="40.6">8</text>
<text x="108.8" y="36.2" transform="rotate(-90 108.8 36.2)">2</text>
<text x="112.1" y="36.2" transform="rotate(-90 112.1 36.2)">15</text>
<text x="165.5" y="37.3">2</text>
<text x="10.8" y="47.1">1</text>
<text x="41.2" y="43.8">32</text>
<text x="42" y="47.1">1</text>
<text x="64.5" y="43.8">22</text>
<text x="64.5" y="45.4">23</text>
<text x="64.5" y="47.1">24</text>
<text x="87.5" y="42.2">1</text>
<text x="87.5" y="43.8">2</text>
<text x="87.5" y="45.4">3</text>
<text x="87.5" y="47.1">4</text>
<text x="103.8" y="43.8">4</text>
<text x="103.8" y="45.4">6</text>
<text x="116.5" y="42.2">3</text>
<text x="10.8" y="48.7">2</text>
<text x="10.8" y="50.3">3</text>
<text x="10.8" y="51.9">4</text>
<text x="10.8" y="53.5">5</text>
<text x="42" y="48.7">2</text>
<text x="42" y="50.3">3</text>
<text x="42" y="51.9">4</text>
<text x="42" y="53.5">5</text>
<text x="64.5" y="48.7">25</text>
<text x="64.5" y="50.3">26</text>
<text x="64.5" y="51.9">27</text>
<text x="64.5" y="53.5">28</text>
<text x="87.5" y="48.7">5</text>
<text x="87.5" y="50.3">6</text>
<text x="87.5" y="51.9">7</text>
<text x="87.5" y="53.5">8</text>
<text x="103" y="53.5">10</text>
<text x="103.8" y="48.7">7</text>
<text x="103.8" y="50.3">8</text>
<text x="103.8" y="51.9">9</text>
<text x="10.8" y="55.2">6</text>
<text x="10.8" y="56.8">7</text>
<text x="10.8" y="58.4">8</text>
<text x="42" y="55.2">6</text>
<text x="42" y="56.8">7</text>
<text x="42" y="58.4">8</text>
<text x="64.5" y="55.2">29</text>
<text x="87.5" y="55.2">9</text>
<text x="103" y="55.2">11</text>
<text x="103" y="56.8">12</text>
<text x="103" y="58.4">13</text>
<text x="146.3" y="56.6">12V</text>
<text x="162.3" y="58.4">3</text>
<text x="168.5" y="56.8">4</text>
<text x="42" y="64.9">9</text>
<text x="64.5" y="60">14</text>
<text x="64.5" y="61.6">15</text>
<text x="64.5" y="63.3">16</text>
<text x="64.5" y="64.9">17</text>
<text x="76.1" y="60">1</text>
<text x="76.1" y="61.6">2</text>
<text x="76.1" y="63.3">3</text>
<text x="76.1" y="64.9">4</text>
<text x="103" y="60">14</text>
<text x="162.3" y="63.3">6</text>
<text x="168.5" y="60">5</text>
<text x="168.5" y="61.6">8</text>
<text x="168.5" y="64.9">7</text>
<text x="183.6" y="61.4">5V</text>
<text x="64.5" y="66.5">18</text>
<text x="64.5" y="68.2">19</text>
<text x="64.5" y="69.8">20</text>
<text x="64.5" y="71.5">21</text>
<text x="76.1" y="66.5">5</text>
<text x="76.1" y="68.2">6</text>
<text x="76.1" y="69.8">7</text>
<text x="107.2" y="67.8" transform="rotate(-90 107.2 67.8)">1</text>
<text x="110.4" y="67.8" transform="rotate(-90 110.4 67.8)">5</text>
<text x="113.7" y="67.8" transform="rotate(-90 113.7 67.8)">16</text>
<text x="162.3" y="66.5">1</text>
<text x="162.3" y="68.2">2</text>
<text x="45.4" y="77.6" transform="rotate(-90 45.4 77.6)">31</text>
<text x="47.1" y="77.6" transform="rotate(-90 47.1 77.6)">11</text>
<text x="117" y="79.2">12V</text>
<text x="120.2" y="86.7" transform="rotate(-90 120.2 86.7)">1</text>
<text x="157.6" y="92.3">5V</text>
<text x="165.8" y="92.3">12V</text>
<text x="34.1" y="97.2">12V</text>
<text x="42" y="99.1">1</text>
<text x="56.4" y="99.1">3</text>
<text x="61.7" y="97.2">5V</text>
<text x="116.9" y="97" transform="rotate(-90 116.9 97)">2</text>
<text x="144.7" y="100.4">5V</text>
<text x="160.9" y="99.7" transform="rotate(-90 160.9 99.7)">16</text>
<text x="164.1" y="99.7" transform="rotate(-90 164.1 99.7)">8</text>
<text x="48.7" y="105.2" transform="rotate(-90 48.7 105.2)">2</text>
<text x="154.2" y="105.6">2</text>
<text x="154.2" y="107.2">7</text>
<text x="170.2" y="105.6">3</text>
<text x="170.2" y="107.2">6</text>
<text x="180.2" y="105.6">1</text>
<text x="180.2" y="107.2">2</text>
<text x="9.2" y="110.4">1</text>
<text x="9.2" y="112.1">2</text>
<text x="85.6" y="113.7">3</text>
<text x="89.4" y="108.5">5V</text>
<text x="153.4" y="108.8">10</text>
<text x="153.4" y="110.4">15</text>
<text x="154.2" y="113.7">1</text>
<text x="170.2" y="108.8">11</text>
<text x="170.2" y="110.4">14</text>
<text x="85.6" y="116.9">1</text>
<text x="85.6" y="115.3">2</text>
<text x="154.2" y="115.3">9</text>
<text x="78" y="121.6">SPEED CONTROL</text>
<text x="162.5" y="121.4" transform="rotate(-90 162.5 121.4)">4</text>
<text x="164.1" y="121.4" transform="rotate(-90 164.1 121.4)">5</text>
<text x="165.7" y="121.4" transform="rotate(-90 165.7 121.4)">12</text>
<text x="167.3" y="121.4" transform="rotate(-90 167.3 121.4)">13</text>
</g>
<g font-size="1.4" fill="#000080">
<text x="186.9" y="4.5">J1</text>
<text x="13" y="15.9">R1</text>
<text x="13" y="17.5">10K</text>
<text x="40.6" y="17.5">C1</text>
<text x="55.3" y="17">C2</text>
<text x="180.4" y="17.5">GSM MODEM</text>
<text x="39" y="20.7">0.1uF</text>
<text x="53.6" y="22.4">0.1uF</text>
<text x="3.2" y="28.9">SW1</text>
<text x="13" y="24">C3</text>
<text x="43.9" y="27.3">U1</text>
<text x="76.4" y="26.8">PORT1</text>
<text x="113.8" y="27.3">R2</text>
<text x="113.8" y="28.9">33E</text>
<text x="3.2" y="32.2">Reset</text>
<text x="13" y="30.5">0.1uF</text>
<text x="22.8" y="30.5">C4</text>
<text x="26" y="30.5">18pF</text>
<text x="32.5" y="30.5">7.2728MHz</text>
<text x="105.7" y="35.4">J3</text>
<text x="146.3" y="35.4">1N4007</text>
<text x="147.9" y="32.2">D1</text>
<text x="188.6" y="30.5">J2</text>
<text x="22.8" y="40.3">C5</text>
<text x="26" y="40.3">18pF</text>
<text x="33.3" y="37">Y1</text>
<text x="81.3" y="38.6">BP8</text>
<text x="89.4" y="38.6">J4</text>
<text x="125.1" y="40.3">R3</text>
<text x="164.2" y="40.3">RELAY DPDT</text>
<text x="170.7" y="37">LS1</text>
<text x="6.5" y="44.6">J5</text>
<text x="27.6" y="43.5">C6</text>
<text x="30.9" y="43.5">0.1uF</text>
<text x="125.1" y="43.5">10K POT</text>
<text x="141.4" y="43.5">R4</text>
<text x="146.3" y="43.5">1K</text>
<text x="154.4" y="45.1">Q1</text>
<text x="154.4" y="46.7">BC547</text>
<text x="182" y="43.5">GPS RECEIVER</text>
<text x="107.3" y="51.6">LCD 16*2</text>
<text x="78" y="56.6">J6</text>
<text x="89.4" y="59.8">CON9</text>
<text x="6.5" y="63">PORT1</text>
<text x="144.7" y="63">D2</text>
<text x="190.2" y="61.4">J7</text>
<text x="16.3" y="69.5">R5</text>
<text x="143" y="66.3">1N4007</text>
<text x="161" y="71.1">RELAY DPDT</text>
<text x="167.4" y="67.9">LS2</text>
<text x="16.3" y="72.8">1K</text>
<text x="52" y="77.6">ATMEGA32A</text>
<text x="78" y="74.4">CON7</text>
<text x="138.2" y="74.4">R6</text>
<text x="143" y="74.4">1K</text>
<text x="151.1" y="76">Q2</text>
<text x="151.1" y="77.6">BC547</text>
<text x="190.2" y="74.4">RFID READER</text>
<text x="16.3" y="79.2">LD1</text>
<text x="16.3" y="82.5">LED</text>
<text x="124.4" y="89.1">LS3</text>
<text x="21.1" y="97.2">D3</text>
<text x="26" y="97.2">1N4007</text>
<text x="45.5" y="97.2">U2</text>
<text x="48.8" y="97.2">LM7805</text>
<text x="120.3" y="97.2">BUZZER</text>
<text x="150.9" y="100.2" transform="rotate(-90 150.9 100.2)">100nF,50V</text>
<text x="154.4" y="97.2">C7</text>
<text x="156" y="98.8">U3</text>
<text x="167.4" y="97.2">C8</text>
<text x="173.7" y="100.2" transform="rotate(-90 173.7 100.2)">100nF,50V</text>
<text x="73.2" y="102">R7</text>
<text x="73.2" y="105.3">1K</text>
<text x="105.7" y="102">R8</text>
<text x="110.5" y="102">1K</text>
<text x="118.6" y="103.6">Q3</text>
<text x="118.6" y="105.3">BC547</text>
<text x="139.8" y="106.9">R9</text>
<text x="180.4" y="103.6">J8</text>
<text x="183.6" y="103.6">CON2</text>
<text x="4.8" y="108">J9</text>
<text x="26" y="111.8">C9</text>
<text x="37.3" y="111.8">C10</text>
<text x="60.1" y="111.8">C11</text>
<text x="65" y="111.8">C12</text>
<text x="73.2" y="111.8">LD2</text>
<text x="81.3" y="111.3">J10</text>
<text x="139.8" y="110.2">10K</text>
<text x="161" y="111.8">L293D</text>
<text x="4.8" y="116.7">PBT2</text>
<text x="39" y="115.1">0.1uF</text>
<text x="55.3" y="115.1">0.1uF</text>
<text x="73.2" y="115.1">LED</text>
<text x="79.7" y="119.9">10K POT</text>
<text x="35.5" y="121.2" transform="rotate(-90 35.5 121.2)">100uF-25V</text>
<text x="66.4" y="120.3" transform="rotate(-90 66.4 120.3)">10uF-25V</text>
</g>
<g font-size="1.4" fill="#004080">
<text x="187.8" y="8.8">1</text>
<text x="187.8" y="10.4">2</text>
<text x="187.8" y="12">3</text>
<text x="187.8" y="13.6">4</text>
<text x="55.2" y="29.9">(ADC0)PA0</text>
<text x="47.8" y="32.7" transform="rotate(-90 47.8 32.7)">AVCC</text>
<text x="52.7" y="31.7" transform="rotate(-90 52.7 31.7)">VCC</text>
<text x="55.2" y="31.6">(ADC1)PA1</text>
<text x="55.2" y="33.2">(ADC2)PA2</text>
<text x="55.2" y="34.8">(ADC3)PA3</text>
<text x="189.4" y="34.8">1</text>
<text x="44.7" y="38">XTAL1</text>
<text x="44.7" y="39.7">XTAL2</text>
<text x="55.2" y="36.4">(ADC4)PA4</text>
<text x="55.2" y="38">(ADC5)PA5</text>
<text x="55.2" y="39.7">(ADC6)PA6</text>
<text x="55.2" y="41.3">(ADC7)PA7</text>
<text x="189.4" y="36.4">2</text>
<text x="189.4" y="38">3</text>
<text x="189.4" y="39.7">4</text>
<text x="44.7" y="44.5">AREF</text>
<text x="44.7" y="47.8">PB0</text>
<text x="56" y="46.1">(SDA)PC1</text>
<text x="56.1" y="44.5">(SCL)PC0</text>
<text x="56.1" y="47.8">(TCK)PC2</text>
<text x="44.7" y="49.4">PB1</text>
<text x="44.7" y="51.1">(AIN0)PB2</text>
<text x="44.7" y="52.7">(AIN1)PB3</text>
<text x="59.9" y="49.4">PC3</text>
<text x="59.9" y="51.1">PC4</text>
<text x="59.9" y="52.7">PC5</text>
<text x="44.7" y="54.3">PB4</text>
<text x="44.7" y="56">PB5</text>
<text x="44.7" y="57.6">PB6</text>
<text x="44.7" y="59.2">(SCK)PB7</text>
<text x="59.9" y="54.3">PC6</text>
<text x="59.9" y="56">PC7</text>
<text x="44.7" y="65.7">RESET</text>
<text x="56" y="60.8">(RXD)PD0</text>
<text x="56" y="64.1">(INT0)PD2</text>
<text x="56" y="65.7">(INT1)PD3</text>
<text x="56.1" y="62.4">(TXD)PD1</text>
<text x="191" y="65.7">1</text>
<text x="55.1" y="67.3">(OC1B)PD4</text>
<text x="55.1" y="68.9">(OC1A)PD5</text>
<text x="55.7" y="70.5">(ICP1)PD6</text>
<text x="191" y="67.3">2</text>
<text x="191" y="68.9">3</text>
<text x="191" y="70.5">4</text>
<text x="46.1" y="73.9" transform="rotate(-90 46.1 73.9)">AGND</text>
<text x="47.8" y="73.9" transform="rotate(-90 47.8 73.9)">GND</text>
<text x="56" y="72.2">(OC2)PD7</text>
<text x="44.7" y="99.8">VIN</text>
<text x="49.4" y="101.5" transform="rotate(-90 49.4 101.5)">GND</text>
<text x="50.8" y="99.8">VOUT</text>
<text x="156.9" y="106.3">1A</text>
<text x="156.9" y="107.9">2A</text>
<text x="161.6" y="105.7" transform="rotate(-90 161.6 105.7)">VCC1</text>
<text x="164.8" y="105.7" transform="rotate(-90 164.8 105.7)">VCC2</text>
<text x="166.5" y="106.3">1Y</text>
<text x="166.5" y="107.9">2Y</text>
<text x="156.9" y="109.6">3A</text>
<text x="156.9" y="111.2">4A</text>
<text x="166.5" y="109.6">3Y</text>
<text x="166.5" y="111.2">4Y</text>
<text x="156.9" y="114.5">1/2EN</text>
<text x="156.9" y="116.1">3/4EN</text>
<text x="163.2" y="117.8" transform="rotate(-90 163.2 117.8)">GND</text>
<text x="164.8" y="117.8" transform="rotate(-90 164.8 117.8)">GND</text>
<text x="166.5" y="117.8" transform="rotate(-90 166.5 117.8)">GND</text>
<text x="168.1" y="117.8" transform="rotate(-90 168.1 117.8)">GND</text>
</g>
<g font-size="1.4" fill="#f00">
<text x="14.6" y="22.2">RST1</text>
<text x="68.2" y="28.7">ADC0</text>
<text x="159.3" y="27.3">A_TXD</text>
<text x="68.2" y="35.2">ADC4</text>
<text x="68.2" y="33.6">ADC3</text>
<text x="68.2" y="30.3">ADC1</text>
<text x="68.2" y="32">ADC2</text>
<text x="159.3" y="32">A_RXD</text>
<text x="68.2" y="36.8">ADC5</text>
<text x="68.2" y="40.1">ADC7</text>
<text x="68.2" y="38.4">ADC6</text>
<text x="82.9" y="41.9">PD7</text>
<text x="37.3" y="46.6">PB0</text>
<text x="68.2" y="46.6">PC2</text>
<text x="68.2" y="43.3">SCL</text>
<text x="68.2" y="45">SDA</text>
<text x="95.9" y="45">PB3</text>
<text x="95.9" y="43.3">PB2</text>
<text x="136.6" y="45">PC7</text>
<text x="37.3" y="48.3">PB1</text>
<text x="37.3" y="49.9">PB2</text>
<text x="37.3" y="51.5">PB3</text>
<text x="37.3" y="53.1">PB4</text>
<text x="68.2" y="51.5">PC5</text>
<text x="68.2" y="49.9">PC4</text>
<text x="68.2" y="53.1">PC6</text>
<text x="68.2" y="48.3">PC3</text>
<text x="30.9" y="58">SCK</text>
<text x="37.3" y="54.7">PB5</text>
<text x="37.3" y="56.4">PB6</text>
<text x="37.3" y="58">PB7</text>
<text x="68.2" y="59.6">RXD</text>
<text x="68.2" y="54.7">PC7</text>
<text x="95.9" y="54.7">PB4</text>
<text x="95.9" y="58">PB6</text>
<text x="95.9" y="59.6">PB7</text>
<text x="95.9" y="56.4">PB5</text>
<text x="156" y="58">TXD</text>
<text x="172.3" y="56.4">A_TXD</text>
<text x="35.7" y="64.5">RST1</text>
<text x="68.2" y="62.8">INT0</text>
<text x="68.2" y="61.2">TXD</text>
<text x="68.2" y="64.5">INT1</text>
<text x="156" y="62.8">RXD</text>
<text x="177.2" y="61.2">A_RXD</text>
<text x="8.1" y="66.1">PC0</text>
<text x="68.2" y="67.9">PD5</text>
<text x="68.2" y="69.3">PD6</text>
<text x="68.2" y="71">PD7</text>
<text x="68.2" y="66.3">PD4</text>
<text x="134.9" y="75.9">PC6</text>
<text x="97.5" y="103.5">PC1</text>
<text x="146.3" y="106.8">PC5</text>
<text x="146.3" y="105.2">PC4</text>
<text x="147.9" y="113.5">PD7</text>
<text x="91" y="114.9">ADC0</text>
</g>
<g font-size="1.1">
<text x="22.4" y="1.3">5</text>
<text x="63.9" y="1.3">4</text>
<text x="105.6" y="1.3">3</text>
<text x="147.2" y="1.3">2</text>
<text x="188.8" y="1.3">1</text>
<text x=".4" y="18.5">D</text>
<text x="210.1" y="18.5">D</text>
<text x=".4" y="50.1">C</text>
<text x="210.1" y="50.1">C</text>
<text x=".4" y="81.9">B</text>
<text x="210.1" y="81.9">B</text>
<text x=".4" y="113.5">A</text>
<text x="210.1" y="113.5">A</text>
<text x="22.4" y="129.7">5</text>
<text x="63.9" y="129.7">4</text>
<text x="105.6" y="129.7">3</text>
<text x="147.2" y="129.7">2</text>
<text x="188.8" y="129.7">1</text>
</g>
</svg>
